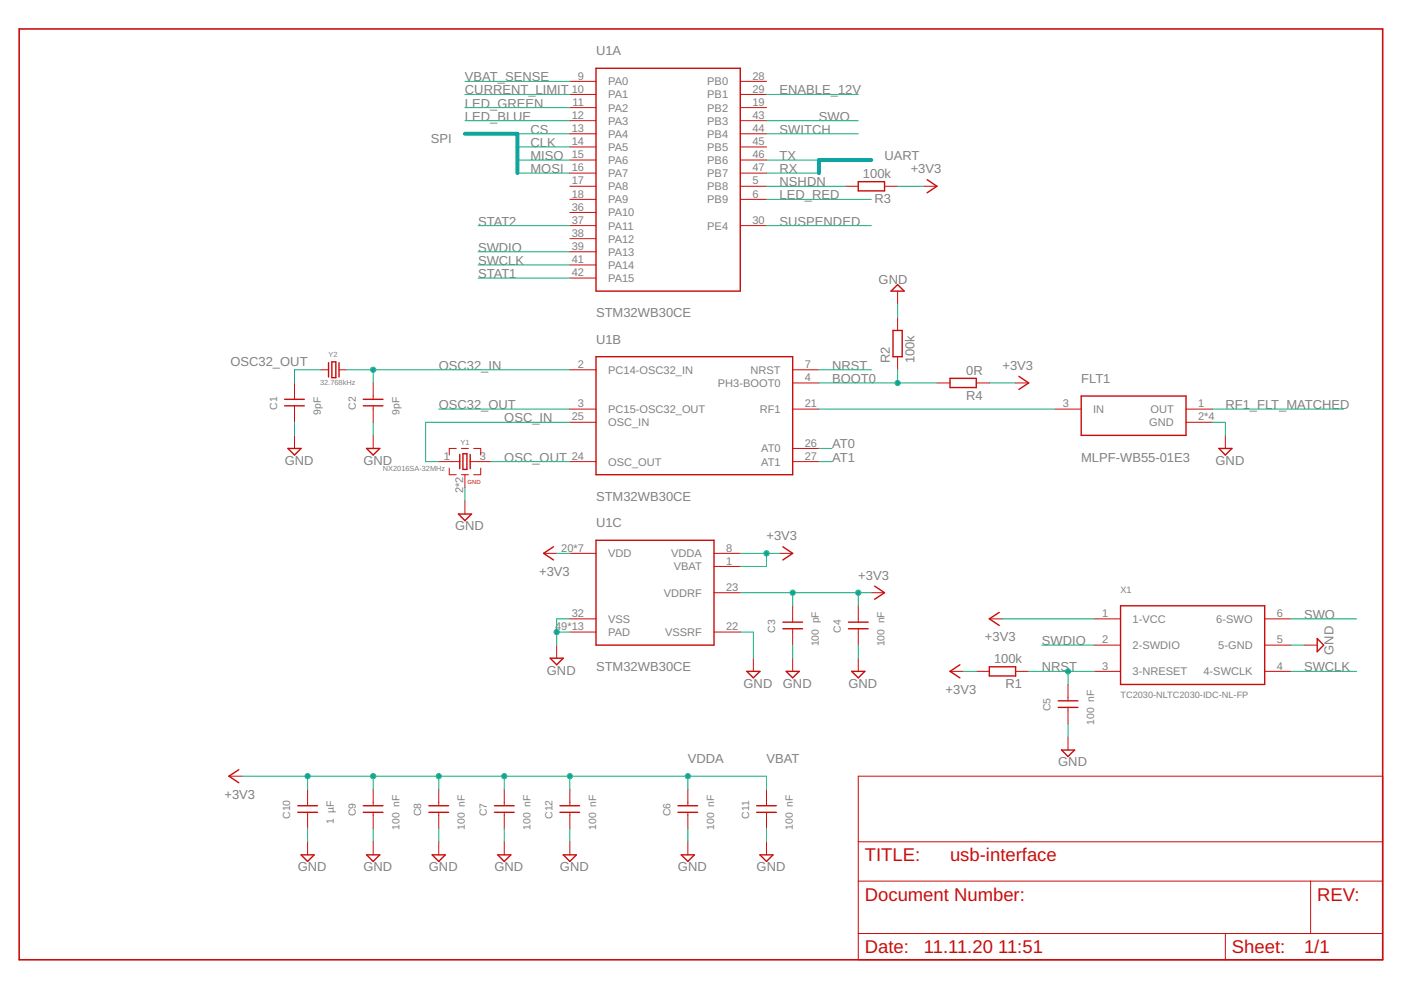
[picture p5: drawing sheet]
<svg xmlns="http://www.w3.org/2000/svg" width="297mm" height="210mm" viewBox="0 0 297 210" stroke-linecap="round" stroke-linejoin="round" font-family="sans-serif">
<g fill="none" stroke="#c90d0c" stroke-width=".3">
<path d="M126.4 14.5h30.6v47.2h-30.6zM182 38.5h5.5v2h-5.5zM196.6 38.1l2 1.4-2 1.4M69.7 76.9v3M70.4 76.7h.8v3.4h-.8zM71.9 76.9v3M126.4 75.6h41.7v25h-41.7zM188.9 61.7l1.4-1.4 1.4 1.4zM189.3 70.1h2v5.5h-2zM216 79.8l2.1 1.4-2.1 1.4M60.3 84.7h4.2M60.3 86h4.2"/>
<path d="M61 95.1h2.8l-1.4 1.4zM77 84.7h4.2M77 86h4.2M77.7 95.1h2.8l-1.4 1.4zM97.5 96.4v3M98.1 96.2h.9v3.3h-.9zM99.7 96.4v3M201.4 80.2h5.6v2h-5.6zM229.2 84h22.3v8.3h-22.3zM258.4 95.1h2.8l-1.4 1.4zM97.2 109h2.8l-1.4 1.4zM117.3 115.9l-2 1.4 2 1.4"/>
<path d="M126.4 114.6h25v22.2h-25zM166 115.9l2.1 1.4-2.1 1.4M116.6 139.6h2.8l-1.4 1.3zM166 131.9h4.2M166 133.3h4.2M179.9 131.9h4.2M179.9 133.3h4.2M185.4 124.3l2.1 1.4-2.1 1.4M211.9 129.8l-2.1 1.4 2.1 1.4M237.6 128.4h30.5v16.7h-30.5zM279.3 135.4l1.3 1.4-1.3 1.4zM158.3 142.3h2.8l-1.4 1.4z"/>
<path d="M166.7 142.3h2.8l-1.4 1.4zM180.6 142.3h2.8l-1.4 1.4zM203.5 140.9l-2.1 1.4 2.1 1.4M209.8 141.4h5.5v1.9h-5.5zM224.4 148.6h4.1M224.4 150h4.1M225.1 159h2.7l-1.4 1.4zM50.6 163.2l-2.1 1.4 2.1 1.4M63.1 170.8h4.2M63.1 172.2h4.2M77 170.8h4.2M77 172.2h4.2"/>
<path d="M90.9 170.8h4.2M90.9 172.2h4.2M104.8 170.8h4.2M104.8 172.2h4.2M118.7 170.8h4.2M118.7 172.2h4.2M143.7 170.8h4.2M143.7 172.2h4.2M160.4 170.8h4.2M160.4 172.2h4.2M63.8 181.3h2.8l-1.4 1.3zM77.7 181.3h2.8l-1.4 1.3z"/>
<path d="M91.6 181.3h2.8l-1.4 1.3zM105.5 181.3h2.8l-1.4 1.3zM119.4 181.3h2.8l-1.4 1.3zM144.4 181.3h2.8l-1.4 1.3zM161.1 181.3h2.8l-1.4 1.3z"/>
</g>
<g fill="none" stroke="#c90d0c" stroke-width=".21">
<path d="M120.8 17.3h5.6M157 17.3h5.5M120.8 20h5.6M120.8 22.8h5.6M120.8 25.6h5.6M120.8 28.4h5.6M120.8 31.2h5.6M120.8 33.9h5.6M120.8 36.7h5.6M120.8 39.5h5.6M157 20h5.5M157 22.8h5.5"/>
<path d="M157 25.6h5.5M157 28.4h5.5M157 31.2h5.5M157 33.9h5.5M157 36.7h5.5M157 39.5h5.5M179.2 39.5h2.8M187.5 39.5h2.8M195.9 39.5h2.7M120.8 42.3h5.6M120.8 45h5.6M120.8 47.8h5.6"/>
<path d="M120.8 50.6h5.6M120.8 53.4h5.6M120.8 56.2h5.6M120.8 58.9h5.6M157 42.3h5.5M157 47.8h5.5M68 78.4h1.7M71.9 78.4h1.7M120.8 78.4h5.6M168.1 78.4h5.5M190.3 61.7v2.8M190.3 67.3v2.8"/>
<path d="M190.3 75.6v2.8M62.4 81.2v3.4M62.4 86v3.5M62.4 92.3v2.8M79.1 81.2v3.4M79.1 86v3.5M79.1 92.3v2.8M93 97.9h4.5M95.2 99.3v1.3h1.5M96.7 95.1h-1.5v1.4M97.8 95.1h1.5M99.7 97.9h4.4"/>
<path d="M100.4 95.1h1.5v1.4M101.9 99.3v1.3h-1.5M120.8 86.7h5.6M120.8 89.5h5.6M120.8 97.9h5.6M168.1 86.7h5.5M168.1 97.9h5.5M168.1 81.2h5.5M168.1 95.1h5.5M198.6 81.2h2.8M207 81.2h2.8M215.3 81.2h2.8"/>
<path d="M223.7 86.7h5.5M251.5 86.7h5.5M251.5 89.5h5.5M259.8 92.3v2.8M97.8 100.6h1.5M98.6 100.6v2.8M98.6 106.2v2.8M115.3 117.3h2.7M120.8 117.3h5.6M151.4 117.3h5.6M165.3 117.3h2.8M118 136.8v2.8"/>
<path d="M120.8 131.2h5.6M120.8 134h5.6M151.4 120.1h5.6M151.4 134h5.6M151.4 125.7h5.6M159.7 139.6v2.7M168.1 128.4v3.5M168.1 133.3v3.5M168.1 139.6v2.7M182 128.4v3.5M182 133.3v3.5M182 139.6v2.7"/>
<path d="M184.7 125.7h2.8M209.8 131.2h2.8M232 131.2h5.6M232 136.8h5.6M268.1 131.2h5.6M268.1 136.8h5.6M276.5 136.8h2.8M201.4 142.3h2.8M207 142.3h2.8M215.3 142.3h2.8M226.4 145.1v3.5M226.4 150v3.5"/>
<path d="M226.4 156.2v2.8M232 142.3h5.6M268.1 142.3h5.6M48.5 164.6h2.8M65.2 167.4v3.4M65.2 172.2v3.5M65.2 178.5v2.8M79.1 167.4v3.4M79.1 172.2v3.5M79.1 178.5v2.8M93 167.4v3.4M93 172.2v3.5"/>
<path d="M93 178.5v2.8M106.9 167.4v3.4M106.9 172.2v3.5M106.9 178.5v2.8M120.8 167.4v3.4M120.8 172.2v3.5M120.8 178.5v2.8M145.8 167.4v3.4M145.8 172.2v3.5M145.8 178.5v2.8M162.5 167.4v3.4M162.5 172.2v3.5"/>
<path d="M162.5 178.5v2.8M182 164.6h111.2v38.9h-111.2zM182 178.5h111.2M182 186.8h111.2M182 197.9h111.2M259.8 197.9v5.6M277.9 186.8v11.1"/>
</g>
<path d="M4.1 6.1h289.1v197.4h-289.1z" fill="none" stroke="#c90d0c" stroke-width=".34"/>
<path d="M98.6 28.4h11.1v8.3M184.7 33.9h-11.1v2.8" fill="none" stroke="#0696d7" stroke-width=".85"/>
<g fill="none" stroke="#0dab76" stroke-width=".21">
<path d="M98.6 17.3h22.2M98.6 25.6h22.2M98.6 20h22.2M98.6 22.8h22.2M109.7 28.4h11.1M109.7 31.2h11.1M109.7 33.9h11.1M109.7 36.7h11.1M162.5 39.5h16.7M162.5 25.6h19.5M162.5 28.4h19.5M162.5 33.9h11.1"/>
<path d="M162.5 36.7h11.1M162.5 20h19.5M190.3 39.5h5.6M101.4 53.4h19.4M101.4 56.2h19.4M101.4 47.8h19.4M101.4 58.9h19.4M162.5 47.8h22.2M162.5 42.3h22.2M68 78.4h-5.6v2.8M73.6 78.4h47.2M79.1 78.4v2.8"/>
<path d="M173.6 78.4h11.1M190.3 64.5v2.8M190.3 78.4v2.8M62.4 89.5v2.8M79.1 89.5v2.8M93 86.7h27.8M104.1 97.9h16.7M120.8 89.5h-30.6v8.4h2.8M173.6 86.7h50.1M173.6 97.9h2.8M173.6 95.1h2.8M173.6 81.2h25"/>
<path d="M209.8 81.2h5.5M257 86.7h27.8M257 89.5h2.8v2.8M98.6 103.4v2.8M118 117.3h2.8M157 117.3h8.3M162.5 117.3v2.8h-5.5M118 134h2.8M120.8 131.2h-2.8v5.6M157 134h2.7v5.6M157 125.7h27.7M168.1 125.7v2.7"/>
<path d="M168.1 136.8v2.8M182 125.7v2.7M182 136.8v2.8M212.6 131.2h19.4M220.9 136.8h11.1M273.7 131.2h13.9M273.7 136.8h2.8M204.2 142.3h2.8M218.1 142.3h13.9M226.4 142.3v2.8M226.4 153.5v2.7M273.7 142.3h13.9"/>
<path d="M51.3 164.6h111.2v2.8M65.2 164.6v2.8M65.2 175.7v2.8M79.1 164.6v2.8M79.1 175.7v2.8M93 164.6v2.8M93 175.7v2.8M106.9 164.6v2.8M106.9 175.7v2.8M120.8 164.6v2.8M120.8 175.7v2.8M145.8 164.6v2.8"/>
<path d="M145.8 175.7v2.8M162.5 175.7v2.8"/>
</g>
<g fill="#0dab76" stroke="#0dab76" stroke-width=".21">
<circle cx="118" cy="134" r=".55"/>
<circle cx="79.1" cy="78.4" r=".55"/>
<circle cx="226.4" cy="142.3" r=".55"/>
<circle cx="182" cy="125.7" r=".55"/>
<circle cx="168.1" cy="125.7" r=".55"/>
<circle cx="65.2" cy="164.6" r=".55"/>
<circle cx="93" cy="164.6" r=".55"/>
<circle cx="79.1" cy="164.6" r=".55"/>
<circle cx="106.9" cy="164.6" r=".55"/>
<circle cx="145.8" cy="164.6" r=".55"/>
<circle cx="120.8" cy="164.6" r=".55"/>
<circle cx="162.5" cy="117.3" r=".55"/>
<circle cx="190.3" cy="81.2" r=".55"/>
</g>
<g font-size="3.9" fill="#c90d0c">
<text x="183.4" y="182.6">TITLE:</text>
<text x="201.4" y="182.6">usb-interface</text>
<text x="183.4" y="191">Document Number:</text>
<text x="279.3" y="191">REV:</text>
<text x="183.4" y="202.1">Date:</text>
<text x="195.9" y="202.1">11.11.20</text>
<text x="211.6" y="202.1">11:51</text>
<text x="261.2" y="202.1">Sheet:</text>
<text x="276.5" y="202.1">1/1</text>
</g>
<g font-size="2.8" fill="#808080">
<text x="126.4" y="11.7">U1A</text>
<text x="98.6" y="17.3">VBAT_SENSE</text>
<text x="98.6" y="20">CURRENT_LIMIT</text>
<text x="98.6" y="22.8">LED_GREEN</text>
<text x="165.3" y="20">ENABLE_12V</text>
<text x="98.6" y="25.6">LED_BLUE</text>
<text x="112.5" y="28.4">CS</text>
<text x="165.3" y="28.4">SWITCH</text>
<text x="173.6" y="25.6">SWO</text>
<text x="91.4" y="30.3">SPI</text>
<text x="112.5" y="31.2">CLK</text>
<text x="112.5" y="33.9">MISO</text>
<text x="165.3" y="33.9">TX</text>
<text x="187.5" y="33.9">UART</text>
<text x="112.5" y="36.7">MOSI</text>
<text x="165.3" y="36.7">RX</text>
<text x="165.3" y="39.5">NSHDN</text>
<text x="183" y="37.8">100k</text>
<text x="193.1" y="36.7">+3V3</text>
<text x="101.4" y="47.8">STAT2</text>
<text x="165.3" y="47.8">SUSPENDED</text>
<text x="165.3" y="42.3">LED_RED</text>
<text x="185.4" y="43.1">R3</text>
<text x="101.4" y="53.4">SWDIO</text>
<text x="101.4" y="56.2">SWCLK</text>
<text x="101.4" y="58.9">STAT1</text>
<text x="186.3" y="60.2">GND</text>
<text x="126.4" y="67.3">STM32WB30CE</text>
<text x="48.9" y="77.6">OSC32_OUT</text>
<text x="126.4" y="72.8">U1B</text>
<text x="188.7" y="77" transform="rotate(-90 188.7 77)">R2</text>
<text x="193.9" y="77" transform="rotate(-90 193.9 77)">100k</text>
<text x="93" y="78.4">OSC32_IN</text>
<text x="176.4" y="78.4">NRST</text>
<text x="176.4" y="81.2">BOOT0</text>
<text x="204.9" y="79.5">0R</text>
<text x="212.5" y="78.4">+3V3</text>
<text x="229.2" y="81.2">FLT1</text>
<text x="93" y="86.7">OSC32_OUT</text>
<text x="106.9" y="89.5">OSC_IN</text>
<text x="204.9" y="84.8">R4</text>
<text x="259.8" y="86.7">RF1_FLT_MATCHED</text>
<text x="176.4" y="95.1">AT0</text>
<text x="60.4" y="98.6">GND</text>
<text x="77" y="98.6">GND</text>
<text x="106.9" y="97.9">OSC_OUT</text>
<text x="176.4" y="97.9">AT1</text>
<text x="229.2" y="97.9">MLPF-WB55-01E3</text>
<text x="257.7" y="98.6">GND</text>
<text x="126.4" y="106.2">STM32WB30CE</text>
<text x="96.5" y="112.5">GND</text>
<text x="126.4" y="111.8">U1C</text>
<text x="162.5" y="114.5">+3V3</text>
<text x="114.3" y="122.1">+3V3</text>
<text x="182" y="122.9">+3V3</text>
<text x="276.5" y="131.2">SWO</text>
<text x="208.8" y="135.9">+3V3</text>
<text x="220.9" y="136.8">SWDIO</text>
<text x="116" y="143">GND</text>
<text x="126.4" y="142.3">STM32WB30CE</text>
<text x="210.7" y="140.7">100k</text>
<text x="220.9" y="142.3">NRST</text>
<text x="276.5" y="142.3">SWCLK</text>
<text x="282.7" y="138.9" transform="rotate(-90 282.7 138.9)">GND</text>
<text x="157.6" y="145.8">GND</text>
<text x="166" y="145.8">GND</text>
<text x="179.9" y="145.8">GND</text>
<text x="200.5" y="147.1">+3V3</text>
<text x="213.2" y="145.9">R1</text>
<text x="145.8" y="161.8">VDDA</text>
<text x="162.5" y="161.8">VBAT</text>
<text x="224.4" y="162.5">GND</text>
<text x="47.6" y="169.3">+3V3</text>
<text x="63.1" y="184.7">GND</text>
<text x="77" y="184.7">GND</text>
<text x="90.9" y="184.7">GND</text>
<text x="104.8" y="184.7">GND</text>
<text x="118.7" y="184.7">GND</text>
<text x="143.7" y="184.7">GND</text>
<text x="160.4" y="184.7">GND</text>
</g>
<g font-size="2.3" fill="#808080">
<text x="122.5" y="16.9">9</text>
<text x="159.5" y="16.9">28</text>
<text x="121.2" y="19.6">10</text>
<text x="121.4" y="22.4">11</text>
<text x="128.9" y="18.1">PA0</text>
<text x="128.9" y="20.9">PA1</text>
<text x="128.9" y="23.6">PA2</text>
<text x="150" y="18.1">PB0</text>
<text x="150" y="20.9">PB1</text>
<text x="150" y="23.7">PB2</text>
<text x="159.5" y="19.6">29</text>
<text x="159.5" y="22.4">19</text>
<text x="121.2" y="25.2">12</text>
<text x="121.2" y="28">13</text>
<text x="128.9" y="26.4">PA3</text>
<text x="128.9" y="29.2">PA4</text>
<text x="150" y="26.4">PB3</text>
<text x="150" y="29.2">PB4</text>
<text x="159.5" y="25.2">43</text>
<text x="159.5" y="28">44</text>
<text x="121.2" y="30.8">14</text>
<text x="121.2" y="33.5">15</text>
<text x="128.9" y="32">PA5</text>
<text x="128.9" y="34.8">PA6</text>
<text x="150" y="32">PB5</text>
<text x="150" y="34.8">PB6</text>
<text x="159.5" y="30.8">45</text>
<text x="159.5" y="33.5">46</text>
<text x="121.2" y="36.3">16</text>
<text x="121.2" y="39.1">17</text>
<text x="121.2" y="41.9">18</text>
<text x="128.9" y="37.5">PA7</text>
<text x="128.9" y="40.3">PA8</text>
<text x="150" y="37.5">PB7</text>
<text x="150" y="40.3">PB8</text>
<text x="159.5" y="36.3">47</text>
<text x="159.5" y="39.1">5</text>
<text x="159.5" y="41.9">6</text>
<text x="121.2" y="44.7">36</text>
<text x="121.2" y="47.4">37</text>
<text x="128.9" y="43.1">PA9</text>
<text x="128.9" y="45.9">PA10</text>
<text x="150" y="43.1">PB9</text>
<text x="159.5" y="47.4">30</text>
<text x="121.2" y="50.2">38</text>
<text x="121.2" y="53">39</text>
<text x="128.9" y="48.7">PA11</text>
<text x="128.9" y="51.4">PA12</text>
<text x="150" y="48.7">PE4</text>
<text x="121.2" y="55.8">41</text>
<text x="121.2" y="58.6">42</text>
<text x="128.9" y="54.2">PA13</text>
<text x="128.9" y="57">PA14</text>
<text x="128.9" y="59.8">PA15</text>
<text x="122.5" y="78">2</text>
<text x="128.9" y="79.2">PC14-OSC32_IN</text>
<text x="152.2" y="82">PH3-BOOT0</text>
<text x="159.1" y="79.2">NRST</text>
<text x="170.6" y="78">7</text>
<text x="170.6" y="80.8">4</text>
<text x="121.2" y="89.1">25</text>
<text x="122.5" y="86.4">3</text>
<text x="128.9" y="87.6">PC15-OSC32_OUT</text>
<text x="161.1" y="87.6">RF1</text>
<text x="170.6" y="86.4">21</text>
<text x="225.4" y="86.4">3</text>
<text x="231.8" y="87.6">IN</text>
<text x="244" y="87.6">OUT</text>
<text x="254" y="86.4">1</text>
<text x="254" y="89.1">2*4</text>
<text x="128.9" y="90.4">OSC_IN</text>
<text x="161.4" y="95.9">AT0</text>
<text x="170.6" y="94.7">26</text>
<text x="243.7" y="90.4">GND</text>
<text x="94.1" y="97.5">1</text>
<text x="101.7" y="97.5">3</text>
<text x="121.2" y="97.5">24</text>
<text x="128.9" y="98.7">OSC_OUT</text>
<text x="161.4" y="98.7">AT1</text>
<text x="170.6" y="97.5">27</text>
<text x="98.2" y="104.6" transform="rotate(-90 98.2 104.6)">2*2</text>
<text x="119" y="116.9">20*7</text>
<text x="128.9" y="118.2">VDD</text>
<text x="142.3" y="118.2">VDDA</text>
<text x="154" y="116.9">8</text>
<text x="154" y="119.7">1</text>
<text x="142.9" y="120.9">VBAT</text>
<text x="154" y="125.3">23</text>
<text x="121.2" y="130.8">32</text>
<text x="140.8" y="126.5">VDDRF</text>
<text x="233.7" y="130.8">1</text>
<text x="270.7" y="130.8">6</text>
<text x="117.7" y="133.6">49*13</text>
<text x="128.9" y="132.1">VSS</text>
<text x="128.9" y="134.8">PAD</text>
<text x="141" y="134.8">VSSRF</text>
<text x="154" y="133.6">22</text>
<text x="233.7" y="136.4">2</text>
<text x="240.1" y="132.1">1-VCC</text>
<text x="240.1" y="137.6">2-SWDIO</text>
<text x="257.9" y="132.1">6-SWO</text>
<text x="258.3" y="137.6">5-GND</text>
<text x="270.7" y="136.4">5</text>
<text x="233.7" y="142">3</text>
<text x="240.1" y="143.2">3-NRESET</text>
<text x="255.2" y="143.2">4-SWCLK</text>
<text x="270.7" y="142">4</text>
</g>
<g font-size="2.2" fill="#808080">
<text x="58.7" y="86.9" transform="rotate(-90 58.7 86.9)">C1</text>
<text x="68" y="87.9" transform="rotate(-90 68 87.9)">9pF</text>
<text x="75.4" y="86.9" transform="rotate(-90 75.4 86.9)">C2</text>
<text x="84.7" y="87.9" transform="rotate(-90 84.7 87.9)">9pF</text>
<text x="164.4" y="134.1" transform="rotate(-90 164.4 134.1)">C3</text>
<text x="173.6" y="137" transform="rotate(-90 173.6 137)">100 pF</text>
<text x="178.3" y="134.1" transform="rotate(-90 178.3 134.1)">C4</text>
<text x="187.5" y="137" transform="rotate(-90 187.5 137)">100 nF</text>
<text x="222.7" y="150.8" transform="rotate(-90 222.7 150.8)">C5</text>
<text x="232" y="153.7" transform="rotate(-90 232 153.7)">100 nF</text>
<text x="61.5" y="173.6" transform="rotate(-90 61.5 173.6)">C10</text>
<text x="75.4" y="173" transform="rotate(-90 75.4 173)">C9</text>
<text x="89.3" y="173" transform="rotate(-90 89.3 173)">C8</text>
<text x="103.2" y="173" transform="rotate(-90 103.2 173)">C7</text>
<text x="117.1" y="173.6" transform="rotate(-90 117.1 173.6)">C12</text>
<text x="142.1" y="173" transform="rotate(-90 142.1 173)">C6</text>
<text x="158.8" y="173.6" transform="rotate(-90 158.8 173.6)">C11</text>
<text x="70.8" y="174.8" transform="rotate(-90 70.8 174.8)">1 µF</text>
<text x="84.7" y="176" transform="rotate(-90 84.7 176)">100 nF</text>
<text x="98.6" y="176" transform="rotate(-90 98.6 176)">100 nF</text>
<text x="112.5" y="176" transform="rotate(-90 112.5 176)">100 nF</text>
<text x="126.4" y="176" transform="rotate(-90 126.4 176)">100 nF</text>
<text x="151.4" y="176" transform="rotate(-90 151.4 176)">100 nF</text>
<text x="168.1" y="176" transform="rotate(-90 168.1 176)">100 nF</text>
</g>
<g font-size="1.9" fill="#808080">
<text x="237.6" y="125.7">X1</text>
<text x="237.6" y="147.9">TC2030-NLTC2030-IDC-NL-FP</text>
</g>
<g font-size="1.6" fill="#808080">
<text x="69.7" y="75.7">Y2</text>
<text x="67.9" y="81.7">32.768kHz</text>
<text x="97.6" y="94.3">Y1</text>
<text x="81.2" y="99.8">NX2016SA-32MHz</text>
</g>
<text font-size="1.2" fill="#c90d0c" x="99.1" y="102.6">GND</text>
</svg>
